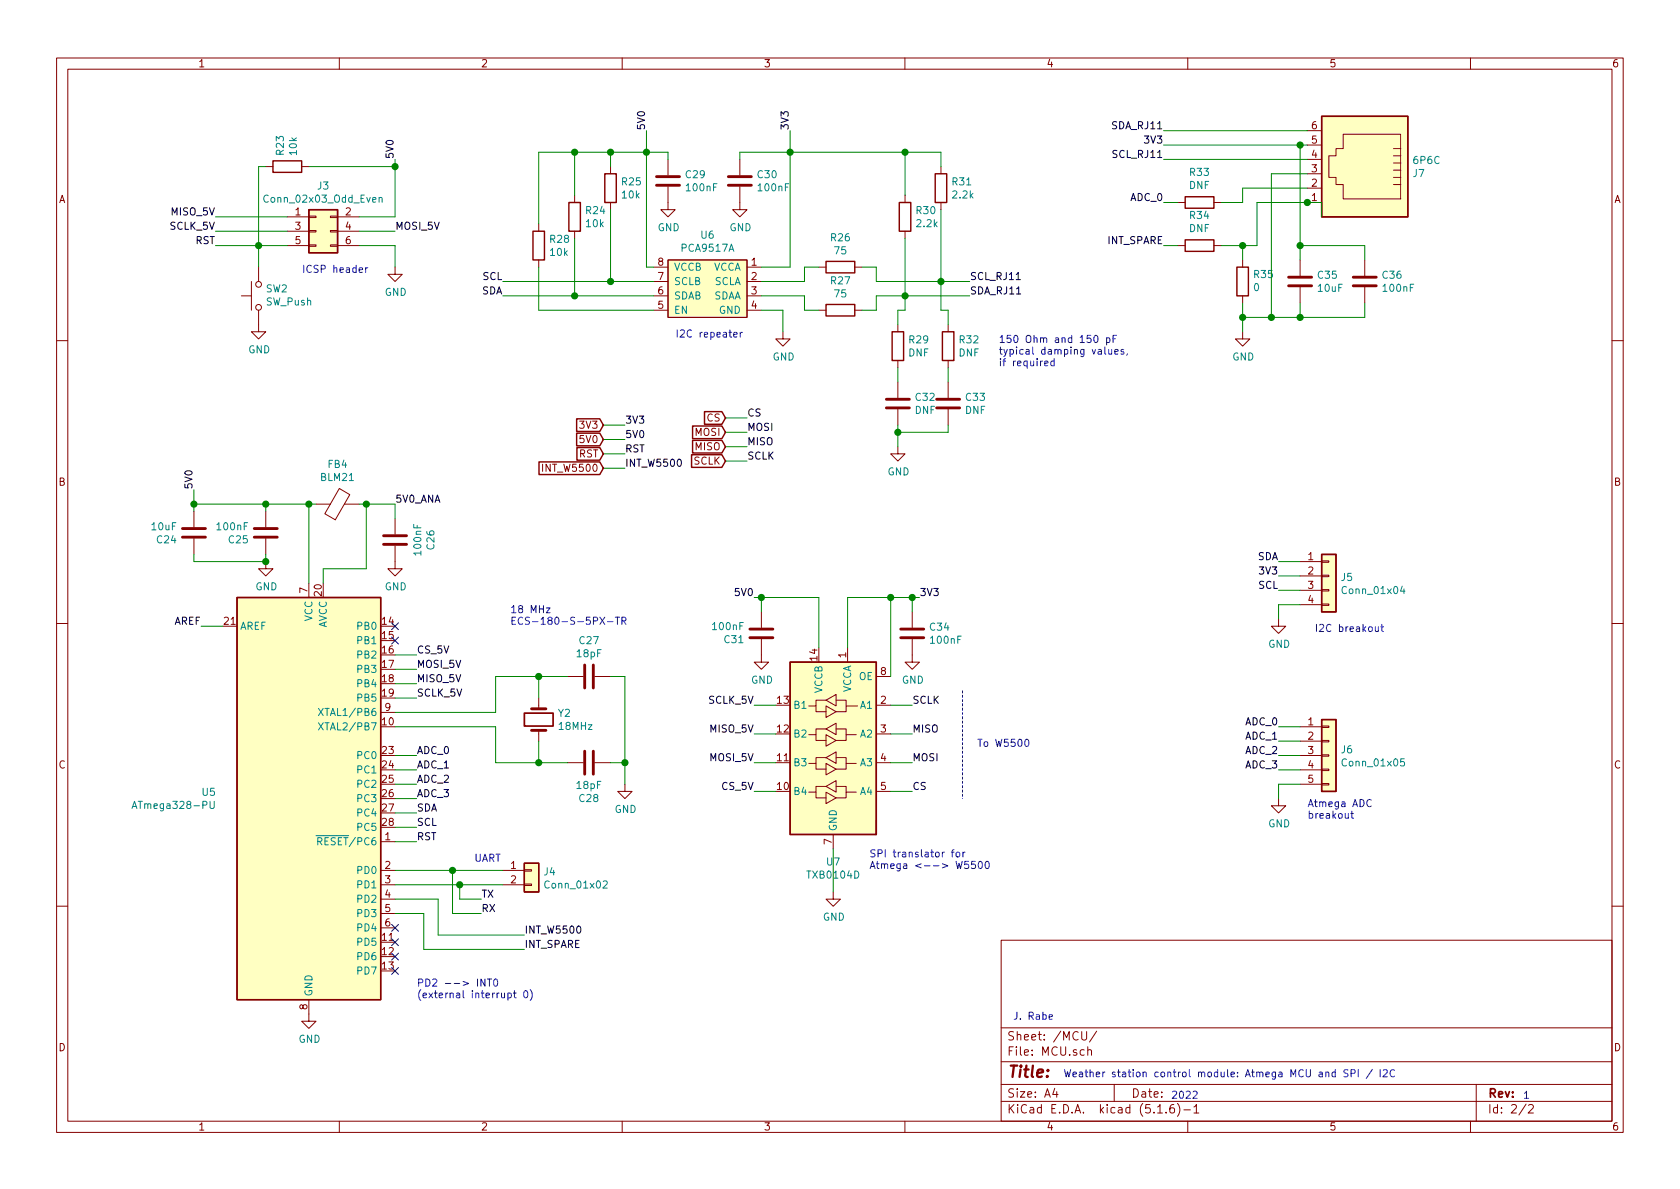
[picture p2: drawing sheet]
<svg xmlns="http://www.w3.org/2000/svg" width="297mm" height="210mm" viewBox="0 0 297 210" stroke-linecap="round" stroke-linejoin="round" font-family="sans-serif">
<g fill="none" stroke="#840000" stroke-width=".18">
<path d="M10 10.3h277v189.9h-277zM12 12.2h273v186.1h-273zM60 10.3v1.9M110 10.3v1.9M160 10.3v1.9M210 10.3v1.9M260 10.3v1.9M47 29.5h1.3M50.8 38.3h3.8M53.3 29.5h1.3M54.6 38.2h1.3v.3h-1.3zM58.4 38.2h1.3v.3h-1.3z"/>
<path d="M59.7 38.3h3.8M95.2 39.6v1.3M101.6 34.5v1.3M107.9 29.5v1.2M107.9 35.8v1.3M118.1 33v4.1h1.3l-1.3 1.2-1.3-1.2h1.3M118.1 28.2v2.8M130.8 33v4.1h1.3l-1.3 1.2-1.3-1.2h1.3M130.8 28.2v2.8M160 34.5v1.3M166.4 29.5v1.2M166.4 35.8v1.3"/>
<path d="M208.3 35.8h1.2M214.6 35.8h1.3M231.1 35.8h2.6M231.1 33.3h2.6M231.1 30.7h2.6M231.1 28.2h2.6M231.1 25.6h2.6M231.1 23.1h2.6M237.5 23.7h10.1v11.5h-10.1v-2.6h-1.3v-1.2h-1.3v-3.8h1.3v-1.3h1.3zM246.4 32.6h1.2M246.4 31.4h1.2M246.4 30.1h1.2"/>
<path d="M246.4 28.8h1.2M246.4 27.6h1.2M246.4 26.3h1.2M42.7 52.3h1.7M44.4 49.8v5.1M45.7 54.9v3.8h1.3l-1.3 1.2-1.3-1.2h1.3M45.7 47.2v2.6M50.8 40.9h3.8M50.8 43.4h3.8M54.6 43.3h1.3v.3h-1.3zM54.6 40.8h1.3v.2h-1.3zM58.4 43.3h1.3v.3h-1.3z"/>
<path d="M58.4 40.8h1.3v.2h-1.3zM59.7 40.9h3.8M59.7 43.4h3.8M69.8 47.2v1.3h1.3l-1.3 1.3-1.2-1.3h1.2M95.2 46v1.2M101.6 40.9v1.3M115.6 47.2h2.5M115.6 49.8h2.5M115.6 52.3h2.5M115.6 54.9h2.5M118.1 46h14v10.1h-14zM132.1 47.2h2.5"/>
<path d="M132.1 49.8h2.5M132.1 52.3h2.5M132.1 54.9h2.5M138.4 58.7v1.2h1.3l-1.3 1.3-1.2-1.3h1.2M144.8 47.2h1.2M144.8 54.9h1.2M151.1 47.2h1.3M151.1 54.9h1.3M158.7 57.4v1.3M160 40.9v1.3M167.6 57.4v1.3M208.3 43.4h1.2"/>
<path d="M214.6 43.4h1.3M219.7 58.7v1.2h1.3l-1.3 1.3-1.3-1.3h1.3M219.7 46v1.2M219.7 52.3v1.3M229.9 46v2.8M229.9 50.8v2.8M241.3 46v2.8M241.3 50.8v2.8M10 60.2h2M158.7 79v1.3h1.3l-1.3 1.2-1.2-1.2h1.2M158.7 63.7v1.3M158.7 67.6v2.8"/>
<path d="M158.7 72.4v2.8M167.6 63.7v1.3M167.6 67.6v2.8M167.6 72.4v2.8M285 60.2h2M34.3 90.4v2.8M34.3 95.2v2.8M47 99.3v1.3h1.3l-1.3 1.2-1.3-1.2h1.3M47 90.4v2.8M47 95.2v2.8M55.9 89.1h2.5M60 86.4l1.8 1.1-2.5 4.4-1.9-1z"/>
<path d="M60.9 89.1h2.6M69.8 96.5v4.1h1.3l-1.3 1.2-1.2-1.2h1.2M69.8 91.7v2.8M95.9 82.1v1.3M229.9 99.3h3.8M233.7 99.2h1.2v.2h-1.2zM10 110.3h2M54.6 103.1v2.6M100.3 119.6h2.8M105.2 119.6h2.7M134.6 113v4.1h1.3l-1.3 1.3-1.3-1.3h1.3M134.6 108.2v2.8"/>
<path d="M149.9 114.5v2.6M154.9 119.6h2.6M161.3 113v4.1h1.3l-1.3 1.3-1.3-1.3h1.3M161.3 108.2v2.8M226.1 109.5v1.2h1.2l-1.2 1.3-1.3-1.3h1.3M229.9 101.8h3.8M229.9 104.4h3.8M229.9 106.9h3.8M233.7 106.8h1.2v.3h-1.2zM233.7 104.3h1.2v.2h-1.2zM233.7 101.7h1.2v.3h-1.2zM285 110.3h2"/>
<path d="M67.3 126h2.5M95.2 123.4v1.9M95.2 129.2v1.9M100.3 134.9h2.8M105.2 134.9h2.7M110.5 138.7v1.2h1.3l-1.3 1.3-1.3-1.3h1.3M144.3 135v1h1.7M144.3 129.9v1h1.7M144.3 124.8v1.1h1.7M146 135l1.8 1-1.8 1zM146 129.9l1.8 1-1.8 1zM146 124.8l1.8 1.1-1.8 1z"/>
<path d="M146 139.1l1.8-1.1v2.1zM146 139.1h-1.7v1h-1.3M146 134l1.8-1v2zM146 134h-1.7v1h-1.3M146 128.9l1.8-1v2zM146 128.9h-1.7v1h-1.3M146 123.8l1.8-1v2zM146 123.8h-1.7v1h-1.3M147.8 139.1h1.8v1M147.8 134h1.8v1M147.8 128.9h1.8v1M147.8 123.8h1.8v1"/>
<path d="M151.4 135h-1.8v1h-1.8M151.4 129.9h-1.8v1h-1.8M151.6 124.8h-2v1.1h-1.8M154.9 134.9h2.6M154.9 124.7h2.6M154.9 129.8h2.6M154.9 139.9h2.6M229.9 128.5h3.8M229.9 131.1h3.8M229.9 133.6h3.8M229.9 136.1h3.8M229.9 138.7h3.8"/>
<path d="M233.7 138.6h1.2v.2h-1.2zM233.7 136h1.2v.3h-1.2zM233.7 130.9h1.2v.3h-1.2zM233.7 128.4h1.2v.2h-1.2zM233.7 133.5h1.2v.2h-1.2zM67.3 153.9h2.5M67.3 156.5h2.5M67.3 148.8h2.5M67.3 159h2.5M88.9 153.9h3.8M88.9 156.5h3.8M92.7 156.3h1.3v.3h-1.3z"/>
<path d="M92.7 153.8h1.3v.2h-1.3zM144.3 140.1v1h1.7M146 140.1l1.8 1-1.8 1zM147.3 157.7v1.3h1.3l-1.3 1.3-1.3-1.3h1.3M147.3 147.6v2.5M151.4 140.1h-1.8v1h-1.8M226.1 141.2v1.3h1.2l-1.2 1.3-1.3-1.3h1.3M10 160.2h2M54.6 176.8v3.8h1.3l-1.3 1.3-1.3-1.3h1.3M67.3 161.5h2.5M67.3 164.1h2.5M177 166.3h108v32h-108z"/>
<path d="M285 160.2h2M60 198.3v1.9M110 198.3v1.9M160 198.3v1.9M177 194.8h108M177 191.8h108M177 187.8h108M177 181.8h108M186.5 192.5l-.4 1h1M186.8 193v1M191.3 182.4v1.2l.3 .3h.2l.3-.3v-1.2M192.3 185.7h.1a.37 .37 0 0 1 .6 .1v.8"/>
<path d="M192.3 185.1v1.5M193.9 182.3l-1.3 2M197 191.8v3M204.7 196.8h.8M206.2 196.7v.1M207.5 195.3a.59 .59 0 0 0-.7 .7v.5l.2 .2 .4 .1 .2-.1 .1-.5-.2-.2-.4-.1-.3 .3M208.2 195.1a1.71 1.71 0 0 1 0 2.3M209.3 196.3h1.2M210 198.3v1.9M211.1 195.8l.4-.5v1.5M211.1 196.8h.9M260 198.3v1.9"/>
<path d="M261 191.8v6.5M269.8 195.2l-1.2 2M270.3 195.5l.2-.2h.3l.3 .5-.9 1h.9"/>
<circle cx="45.7" cy="54.4" r=".51"/>
<circle cx="45.7" cy="50.3" r=".51"/>
</g>
<g fill="none" stroke="#840000" stroke-width=".25">
<path d="M48.3 28.4h5v2.1h-5zM54.6 37.1h5.1v7.6h-5.1zM100.6 35.8h2v5.1h-2zM106.9 30.7h2.1v5.1h-2.1zM159 35.8h2v5.1h-2zM165.4 30.7h2v5.1h-2zM209.5 34.8h5.1v2h-5.1zM233.7 20.6h15.2v17.7h-15.2zM94.2 40.9h2.1v5.1h-2.1zM146 53.8h5.1v2.1h-5.1zM146 46.2h5.1v2.1h-5.1zM157.7 58.7h2.1v5h-2.1z"/>
<path d="M166.6 58.7h2.1v5h-2.1zM209.5 42.4h5.1v2h-5.1zM218.7 47.2h2v5.1h-2zM102 76.6h4l.7 1.1-.7 1.1h-4zM102 74.1h4l.7 1.1-.7 1.1h-4zM102 79.1h4l.7 1.2-.7 1.1h-4zM122.5 75.3h5.1l.7 1.1-.7 1.2h-5.1zM122.5 77.9h5.1l.7 1.1-.7 1.1h-5.1zM124.6 72.8h3l.7 1.1-.7 1.1h-3zM95.3 81.7h10.7l.7 1.1-.7 1.1h-10.7zM122.3 80.4h5.3l.7 1.1-.7 1.1h-5.3zM233.7 98h2.5v10.2h-2.5z"/>
<path d="M41.9 105.7h25.4v71.1h-25.4zM139.7 117.1h15.2v30.5h-15.2zM233.7 127.2h2.5v12.7h-2.5zM92.7 152.6h2.5v5.1h-2.5zM154.9 145v2.6z"/>
</g>
<g fill="#ffffc2" stroke="#ffffc2" stroke-width=".18">
<path d="M118.1 46h14v10.1h-14z"/>
<path d="M92.7 152.6h2.5v5.1h-2.5z"/>
<path d="M54.6 37.1h5.1v7.6h-5.1z"/>
<path d="M233.7 20.6h15.2v17.7h-15.2z"/>
<path d="M233.7 98h2.5v10.2h-2.5z"/>
<path d="M233.7 127.2h2.5v12.7h-2.5z"/>
<path d="M41.9 105.7h25.4v71.1h-25.4z"/>
<path d="M139.7 117.1h15.2v30.5h-15.2z"/>
</g>
<g fill="none" stroke="#008484" stroke-width=".18">
<path d="M67 35l.2-.1 .3 .1 .1 .8M67 34.9v.9M247.9 103.7l-.3 .8h.8M248.2 104.1v.9M56.3 127.8l.8 1.3M56.3 125.3l.8 1.2M57.1 127.8l-.8 1.3M57.1 125.3l-.8 1.2M248.3 134.2h-.6l-.1 .6 .2-.1h.4l.1 .6-.2 .2-.5-.2M23.3 143l.5-1.3 .4 1.3M23.5 142.6h.6M37.1 141.7v1l.3 .3 .3-.1 .2-.2v-1"/>
<path d="M55.9 147.8h1.2M56.2 148.8l.6-.1 .1-.1-.1-.3-.1-.2h-.5v1.3M56.5 148.8l.4 .6M106.7 155.9l.4-.1 .3 .3-.1 .2-.7 .7h.8"/>
</g>
<g fill="none" stroke="#840000" stroke-width=".51">
<path d="M116.1 32.8h4M116.1 31.2h4M128.8 32.8h4M128.8 31.2h4M227.8 50.5h4.1M227.8 49h4.1M239.3 50.5h4M239.3 49h4M156.7 72.1h4.1M156.7 70.6h4.1M165.6 72.1h4.1M165.6 70.6h4.1"/>
<path d="M32.3 95h4M32.3 93.5h4M45 95h4M45 93.5h4M67.8 94.7h4.1M67.8 96.3h4.1M103.4 117.6v4.1M104.9 117.6v4.1M132.6 111.2h4.1M132.6 112.8h4.1M159.3 111.2h4M159.3 112.8h4"/>
<path d="M94 125.3h2.5M94 129.2h2.5M103.4 132.8v4.1M104.9 132.8v4.1"/>
</g>
<path d="M92.7 126.1h5.1v2.3h-5.1z" fill="none" stroke="#840000" stroke-width=".3"/>
<path d="M170.2 122.2v19" fill="none" stroke="#0000c2" stroke-width=".18" stroke-dasharray=".4 .4"/>
<g fill="none" stroke="#008400" stroke-width=".18">
<path d="M38.1 38.3h12.7M47 29.5h-1.3v17.7M54.6 29.5h15.2M69.8 28.2v10.1h-6.3M101.6 26.9v7.6M107.9 26.9v2.6M107.9 37.1v12.7M114.3 23.1v24.1h1.3M118.1 28.2v-1.3h-22.9v12.7M130.8 28.2v-1.3h35.6v2.6M139.7 23.1v24.1h-5.1M160 26.9v7.6"/>
<path d="M166.4 37.1v17.8h1.2v2.5M205.7 25.6h25.4M205.7 35.8h2.6M205.7 23.1h25.4M205.7 28.2h25.4M229.9 25.6v20.4M231.1 33.3h-11.4v2.5h-3.8M231.1 30.7h-6.3v25.4M233.7 38.3v-2.5h-11.5v7.6h-6.3M38.1 43.4h12.7M38.1 40.9h12.7M63.5 43.4h6.3v3.8"/>
<path d="M63.5 40.9h6.3M88.9 49.8h26.7M88.9 52.3h26.7M95.2 47.2v7.7h20.4M101.6 42.2v10.1M134.6 54.9h3.8v3.8M134.6 52.3h7.6v2.6h2.6M144.8 47.2h-2.6v2.6h-7.6M152.4 47.2h2.5v2.6h16.5M160 42.2v12.7h-1.3v2.5M171.4 52.3h-16.5v2.6h-2.5M205.7 43.4h2.6"/>
<path d="M219.7 43.4v2.6M219.7 53.6v5.1M229.9 43.4h11.4v2.6M229.9 53.6v2.5M241.3 53.6v2.5h-21.6M106.7 77.7h3.8M106.7 75.2h3.8M128.3 79h3.8M128.3 76.4h3.8M128.3 73.9h3.8M158.7 65v2.6M158.7 75.2v3.8"/>
<path d="M167.6 75.2v1.2h-8.9M167.6 65v2.6M34.3 89.1h21.6M34.3 98v1.3h12.7v-1.3M34.3 86.6v3.8M47 89.1v1.3M54.6 89.1v14M63.5 89.1h6.3v2.6M64.8 89.1v11.5h-7.7v2.5M106.7 80.3h3.8M106.7 82.8h3.8M128.3 81.5h3.8"/>
<path d="M226.1 99.3h3.8M35.6 110.7h3.8M69.8 115.8h3.9M69.8 118.4h3.9M95.2 119.6v3.8M100.3 119.6h-12.7v6.4h-17.8M107.9 119.6h2.6v19.1M133.3 105.7h11.5v8.8M134.6 105.7v2.5M157.5 105.7v13.9M161.3 105.7v2.5M162.6 105.7h-12.7v8.8"/>
<path d="M226.1 104.4h3.8M226.1 101.8h3.8M229.9 106.9h-3.8v2.6M69.8 136.1h3.9M69.8 133.6h3.9M69.8 138.7h3.9M69.8 128.5h17.8v6.4h12.7M69.8 120.9h3.9M69.8 123.4h3.9M95.2 131.1v3.8M107.9 134.9h2.6M133.3 124.7h3.9"/>
<path d="M133.3 134.9h3.9M133.3 129.8h3.9M133.3 139.9h3.9M157.5 124.7h3.8M157.5 134.9h3.8M157.5 129.8h3.8M157.5 139.9h3.8M226.1 136.1h3.8M226.1 133.6h3.8M226.1 131.1h3.8M226.1 128.5h3.8M229.9 138.7h-3.8v2.5"/>
<path d="M69.8 141.2h3.9M69.8 159h7.7v6.3h15.2M69.8 156.5h19.1M69.8 153.9h19.1M69.8 148.8h3.9M69.8 146.3h3.9M69.8 143.8h3.9M80 153.9v7.6h5.1M81.3 156.5v2.5h3.8M147.3 150.1v7.6M69.8 161.5h5.1v6.4h17.8"/>
</g>
<path d="M179.7 49.4h.7" fill="none" stroke="#000" stroke-width=".18"/>
<g fill="none" stroke="#0000c2" stroke-width=".18">
<path d="M63.5 47.7l.6-.1v-.2l-.4-.1-.2 .2 .1 .6h.5M64.6 47.3v.9M65 47.3l-.4 .3M129.7 59.2l.6-.1v-.3h-.4l-.2 .1 .1 .7h.5M130.9 58.8v.8M131.2 58.8h-.2l-.1 .2M193.5 59.4l.2-.1a.67 .67 0 0 1 .4 .6 .67 .67 0 0 1-.4 .7l-.3-.5zM195.7 59.8l.3-.1 .2 .3-.1 .5h-.4M195.7 59.7v1.3M196.8 59.9h.4M197.4 59.3h-.6v1.3M184.7 64.3l.6-.1-.1-.3-.3-.1-.2 .2 .1 .6h.4"/>
<path d="M186.4 63.9l-.4-.1-.2 .3 .1 .5h.5M186.4 63.4v1.3M195.4 61.4v1.1l.1 .1M196 61.8l.1 .8h.3l.1-.1M196.5 61.8v.8M197.1 62.2l.6-.1-.1-.3h-.3l-.2 .2 .1 .6h.4M198.7 61.8h-.3l-.2 .2v.1l.5 .2v.3h-.5M199.3 62.6l-.1 .2M96.6 107.5h.7l-.7 .9h.7M106.1 109.1l.8 1.3M106.9 109.1l-.8 1.3M107.4 109.9h1"/>
<path d="M108.8 109.1h.7M109.2 109.1v1.3M110 109.8l.6-.1v-.4l-.2-.2h-.4v1.3M110.3 109.8l.4 .6M243.2 110.8v.8l.3 .1 .2-.1M243.7 110.8v.9M244.1 110.8h.5M244.3 110.4v1.1l.3 .2M181.3 130.9l.2-.2a.67 .67 0 0 1 .4 .7 .67 .67 0 0 1-.4 .6l-.3-.5zM168.2 150.7h.5M168.7 150.3l-.3 .1v1.1M169.1 150.8l.2-.1 .3 .1 .1 .5-.1 .2h-.3l-.2-.1z"/>
<path d="M170.3 150.7v.8M170.6 150.7h-.2l-.1 .2M171.2 152.3h-.6l-.1 .6 .2-.1 .5 .1v.6l-.2 .1-.5-.1M172.4 152.3h-.6v.6l.4-.1 .3 .3v.3l-.3 .2-.4-.1M173.1 152.4l.2-.1a.69 .69 0 0 1 .4 .7 .69 .69 0 0 1-.4 .6l-.2-.1-.1-.4zM174.3 152.4l.2-.1a.67 .67 0 0 1 .4 .7 .67 .67 0 0 1-.4 .6l-.3-.5zM238.8 143.9h.5M239 143.4v1.1l.3 .2M242.4 141.5a.6 .6 0 0 0-.8 .4 .6 .6 0 0 0 .6 .7l.2-.1M85.8 173.1v1.3l-.8-1.3v1.3M86.2 173.1h.7M86.5 173.1v1.3"/>
<path d="M87.4 173.2l.2-.1a.69 .69 0 0 1 .4 .7 .69 .69 0 0 1-.4 .6l-.3-.2v-.3zM89.8 175.7l.4-.1 .2 .2-.1 .6h-.5M90.8 175.6h.5M91 175.2v1.1l.3 .1M92.7 175.3l.2-.1a.67 .67 0 0 1 .4 .6 .67 .67 0 0 1-.4 .6l-.3-.4zM93.8 175a1.47 1.47 0 0 1 0 1.9M185.5 179.8l.6-.1-.1-.2-.3-.1-.2 .2v.6h.5M210.9 193.1l.5-.1 .3 .3-.1 .2-.7 .7h.8M236.1 189.6h-.4l-.2 .2 .1 .6h.5M236.1 189.1v1.3M238.3 189.2l-.5-.1-.1 .2v.3l.5 .3 .1 .3-.2 .2h-.5M238.9 189.8h.6v-.5l-.1-.2h-.5v1.3"/>
<path d="M240.2 189.1v1.3M242.6 189.1l-1 1.6M244 189.1v1.3M244.6 189.3l.5-.2 .2 .4-.1 .2-.7 .7h.8M246.6 189.3a.6 .6 0 0 0-.9 .4 .6 .6 0 0 0 .6 .7l.3-.1"/>
</g>
<g fill="#008400" stroke="#008400" stroke-width=".25">
<circle cx="101.6" cy="26.9" r=".51"/>
<circle cx="54.6" cy="89.1" r=".51"/>
<circle cx="219.7" cy="43.4" r=".51"/>
<circle cx="108" cy="49.8" r=".51"/>
<circle cx="34.3" cy="89.1" r=".51"/>
<circle cx="64.8" cy="89.1" r=".51"/>
<circle cx="160" cy="26.9" r=".51"/>
<circle cx="47" cy="89.1" r=".51"/>
<circle cx="158.8" cy="76.4" r=".51"/>
<circle cx="80" cy="153.9" r=".51"/>
<circle cx="81.3" cy="156.5" r=".51"/>
<circle cx="160" cy="52.3" r=".51"/>
<circle cx="166.4" cy="49.8" r=".51"/>
<circle cx="69.9" cy="29.5" r=".51"/>
<circle cx="45.7" cy="43.4" r=".51"/>
<circle cx="114.3" cy="26.9" r=".51"/>
<circle cx="139.7" cy="26.9" r=".51"/>
<circle cx="229.9" cy="25.6" r=".51"/>
<circle cx="229.9" cy="43.4" r=".51"/>
<circle cx="157.5" cy="105.7" r=".51"/>
<circle cx="110.5" cy="134.9" r=".51"/>
<circle cx="101.6" cy="52.3" r=".51"/>
<circle cx="219.7" cy="56.1" r=".51"/>
<circle cx="161.3" cy="105.7" r=".51"/>
<circle cx="108" cy="26.9" r=".51"/>
<circle cx="95.3" cy="134.9" r=".51"/>
<circle cx="231.1" cy="35.8" r=".51"/>
<circle cx="224.8" cy="56.1" r=".51"/>
<circle cx="134.6" cy="105.7" r=".51"/>
<circle cx="47" cy="99.3" r=".51"/>
<circle cx="229.9" cy="56.1" r=".51"/>
<circle cx="95.3" cy="119.6" r=".51"/>
</g>
<path d="M69.2 110.1l1.3 1.2M69.2 112.7l1.3 1.2M70.5 110.1l-1.3 1.2M70.5 112.7l-1.3 1.2M69.2 163.5l1.3 1.2M69.2 166l1.3 1.2M69.2 168.5l1.3 1.3M69.2 171.1l1.3 1.2M70.5 163.5l-1.3 1.2M70.5 166l-1.3 1.2M70.5 168.5l-1.3 1.3M70.5 171.1l-1.3 1.2" fill="none" stroke="#000084" stroke-width=".18"/>
<text font-size="2.8" fill="#840000" x="178" y="190.5">Title:</text>
<g font-size="2.1" fill="#840000">
<text x="178" y="184">Sheet: /MCU/</text>
<text x="178" y="186.7">File: MCU.sch</text>
<text x="178" y="196.9">KiCad E.D.A. kicad (5.1.6)-1</text>
<text x="178" y="194.1">Size: A4</text>
<text x="200" y="194.1">Date:</text>
<text x="263" y="194.1">Rev:</text>
<text x="263" y="196.9">Id: 2/2</text>
</g>
<g font-size="1.8" fill="#840000">
<text x="35" y="11.9">1</text>
<text x="85" y="11.9">2</text>
<text x="135" y="11.9">3</text>
<text x="185" y="11.9">4</text>
<text x="235" y="11.9">5</text>
<text x="285" y="11.9">6</text>
<text x="231.9" y="22.9">6</text>
<text x="231.9" y="27.9">4</text>
<text x="231.9" y="25.4">5</text>
<text x="10.4" y="35.9">A</text>
<text x="231.9" y="35.6">1</text>
<text x="231.9" y="33">2</text>
<text x="231.9" y="30.5">3</text>
<text x="285.4" y="35.9">A</text>
<text x="52.2" y="38.1">1</text>
<text x="52.2" y="40.6">3</text>
<text x="61.1" y="38.1">2</text>
<text x="61.1" y="40.6">4</text>
<text x="52.2" y="43.2">5</text>
<text x="61.1" y="43.2">6</text>
<text x="116.4" y="47">8</text>
<text x="132.9" y="47">1</text>
<text x="116.4" y="52.1">6</text>
<text x="116.4" y="49.5">7</text>
<text x="132.9" y="49.5">2</text>
<text x="132.9" y="52.1">3</text>
<text x="116.4" y="54.6">5</text>
<text x="132.9" y="54.6">4</text>
<text x="102.7" y="75.8">3V3</text>
<text x="123" y="77.1">MOSI</text>
<text x="125" y="74.5">CS</text>
<text x="96.4" y="83.4">INT_W5500</text>
<text x="102.4" y="80.9">RST</text>
<text x="102.7" y="78.4">5V0</text>
<text x="122.7" y="82.2">SCLK</text>
<text x="123" y="79.6">MISO</text>
<text x="10.4" y="85.9">B</text>
<text x="285.4" y="85.9">B</text>
<text x="231.3" y="99.1">1</text>
<text x="231.3" y="101.6">2</text>
<text x="54.4" y="104.9" transform="rotate(-90 54.4 104.9)">7</text>
<text x="56.9" y="105.4" transform="rotate(-90 56.9 105.4)">20</text>
<text x="231.3" y="104.1">3</text>
<text x="231.3" y="106.7">4</text>
<text x="39.7" y="110.5">21</text>
<text x="67.6" y="110.5">14</text>
<text x="67.6" y="113">15</text>
<text x="67.6" y="115.6">16</text>
<text x="67.6" y="118.1">17</text>
<text x="144.5" y="116.8" transform="rotate(-90 144.5 116.8)">14</text>
<text x="149.6" y="116.3" transform="rotate(-90 149.6 116.3)">1</text>
<text x="155.7" y="119.4">8</text>
<text x="67.6" y="120.6">18</text>
<text x="67.6" y="123.2">19</text>
<text x="68.1" y="125.7">9</text>
<text x="137.5" y="124.5">13</text>
<text x="155.7" y="124.5">2</text>
<text x="67.6" y="128.3">10</text>
<text x="137.5" y="129.5">12</text>
<text x="155.7" y="129.5">3</text>
<text x="231.3" y="128.3">1</text>
<text x="231.3" y="130.8">2</text>
<text x="10.4" y="135.9">C</text>
<text x="67.6" y="133.3">23</text>
<text x="67.6" y="135.9">24</text>
<text x="137.5" y="134.6">11</text>
<text x="155.7" y="134.6">4</text>
<text x="231.3" y="133.3">3</text>
<text x="231.3" y="135.9">4</text>
<text x="285.4" y="135.9">C</text>
<text x="67.6" y="138.4">25</text>
<text x="67.6" y="141">26</text>
<text x="67.6" y="143.5">27</text>
<text x="137.5" y="139.7">10</text>
<text x="155.7" y="139.7">5</text>
<text x="231.3" y="138.4">5</text>
<text x="67.6" y="146">28</text>
<text x="68.1" y="148.6">1</text>
<text x="147.1" y="149.3" transform="rotate(-90 147.1 149.3)">7</text>
<text x="68.1" y="153.7">2</text>
<text x="90.3" y="153.7">1</text>
<text x="68.1" y="156.2">3</text>
<text x="68.1" y="158.7">4</text>
<text x="68.1" y="161.3">5</text>
<text x="90.3" y="156.2">2</text>
<text x="67.6" y="166.4">11</text>
<text x="68.1" y="163.8">6</text>
<text x="67.6" y="168.9">12</text>
<text x="67.6" y="171.4">13</text>
<text x="54.4" y="178.5" transform="rotate(-90 54.4 178.5)">8</text>
<text x="10.4" y="185.9">D</text>
<text x="285.4" y="185.9">D</text>
<text x="35" y="199.9">1</text>
<text x="85" y="199.9">2</text>
<text x="135" y="199.9">3</text>
<text x="185" y="199.9">4</text>
<text x="235" y="199.9">5</text>
<text x="285" y="199.9">6</text>
</g>
<g font-size="1.8">
<text x="114" y="23.1" transform="rotate(-90 114 23.1)">5V0</text>
<text x="139.4" y="23.1" transform="rotate(-90 139.4 23.1)">3V3</text>
<text x="196.8" y="22.9">SDA_RJ11</text>
<text x="69.6" y="28.2" transform="rotate(-90 69.6 28.2)">5V0</text>
<text x="197" y="27.9">SCL_RJ11</text>
<text x="202.6" y="25.4">3V3</text>
<text x="199.9" y="35.6">ADC_0</text>
<text x="30.1" y="40.6">SCLK_5V</text>
<text x="30.4" y="38.1">MISO_5V</text>
<text x="69.8" y="40.6">MOSI_5V</text>
<text x="34.6" y="43.2">RST</text>
<text x="195.8" y="43.2">INT_SPARE</text>
<text x="85.2" y="52.1">SDA</text>
<text x="85.4" y="49.5">SCL</text>
<text x="171.4" y="49.5">SCL_RJ11</text>
<text x="171.4" y="52.1">SDA_RJ11</text>
<text x="110.5" y="74.9">3V3</text>
<text x="110.5" y="77.5">5V0</text>
<text x="132.1" y="76.2">MOSI</text>
<text x="132.1" y="73.7">CS</text>
<text x="110.5" y="82.5">INT_W5500</text>
<text x="110.5" y="80">RST</text>
<text x="132.1" y="81.3">SCLK</text>
<text x="132.1" y="78.7">MISO</text>
<text x="34" y="86.6" transform="rotate(-90 34 86.6)">5V0</text>
<text x="69.8" y="88.9">5V0_ANA</text>
<text x="222.3" y="99.1">SDA</text>
<text x="222.9" y="101.6">3V3</text>
<text x="130.2" y="105.4">5V0</text>
<text x="162.6" y="105.4">3V3</text>
<text x="222.5" y="104.1">SCL</text>
<text x="30.7" y="110.5">AREF</text>
<text x="73.7" y="115.6">CS_5V</text>
<text x="73.7" y="118.1">MOSI_5V</text>
<text x="73.7" y="123.2">SCLK_5V</text>
<text x="73.7" y="120.6">MISO_5V</text>
<text x="125.4" y="124.5">SCLK_5V</text>
<text x="161.3" y="124.5">SCLK</text>
<text x="125.7" y="129.5">MISO_5V</text>
<text x="161.3" y="129.5">MISO</text>
<text x="220.3" y="128.3">ADC_0</text>
<text x="220.3" y="130.8">ADC_1</text>
<text x="73.7" y="133.3">ADC_0</text>
<text x="73.7" y="135.9">ADC_1</text>
<text x="125.7" y="134.6">MOSI_5V</text>
<text x="161.3" y="134.6">MOSI</text>
<text x="220.3" y="133.3">ADC_2</text>
<text x="220.3" y="135.9">ADC_3</text>
<text x="73.7" y="143.5">SDA</text>
<text x="73.7" y="138.4">ADC_2</text>
<text x="73.7" y="141">ADC_3</text>
<text x="127.7" y="139.7">CS_5V</text>
<text x="161.3" y="139.7">CS</text>
<text x="73.7" y="148.6">RST</text>
<text x="73.7" y="146">SCL</text>
<text x="85.1" y="158.7">TX</text>
<text x="85.1" y="161.3">RX</text>
<text x="92.7" y="165.1">INT_W5500</text>
<text x="92.7" y="167.6">INT_SPARE</text>
</g>
<g font-size="1.8" fill="#008484">
<text x="50.2" y="27.4" transform="rotate(-90 50.2 27.4)">R23</text>
<text x="52.5" y="27.4" transform="rotate(-90 52.5 27.4)">10k</text>
<text x="250" y="29">6P6C</text>
<text x="47.1" y="35.8">Conn_02x03_Odd_Even</text>
<text x="56.2" y="33.5">J3</text>
<text x="110" y="32.8">R25</text>
<text x="110.1" y="35.1">10k</text>
<text x="121.3" y="31.5">C29</text>
<text x="121.5" y="33.8">100nF</text>
<text x="134" y="31.5">C30</text>
<text x="134.2" y="33.8">100nF</text>
<text x="168.4" y="32.8">R31</text>
<text x="168.5" y="35.1">2.2k</text>
<text x="210.3" y="33.4">DNF</text>
<text x="210.4" y="31.1">R33</text>
<text x="249.9" y="31.3">J7</text>
<text x="103.7" y="37.9">R24</text>
<text x="103.7" y="40.2">10k</text>
<text x="116.3" y="40.9">GND</text>
<text x="129" y="40.9">GND</text>
<text x="162.1" y="37.9">R30</text>
<text x="162.2" y="40.2">2.2k</text>
<text x="210.3" y="41">DNF</text>
<text x="210.4" y="38.7">R34</text>
<text x="97.3" y="42.9">R28</text>
<text x="97.4" y="45.3">10k</text>
<text x="119.1" y="47.9">VCCB</text>
<text x="120.6" y="44.5">PCA9517A</text>
<text x="124" y="42.2">U6</text>
<text x="126.1" y="47.9">VCCA</text>
<text x="147" y="42.7">R26</text>
<text x="147.6" y="45">75</text>
<text x="47" y="51.7">SW2</text>
<text x="68" y="52.3">GND</text>
<text x="119.1" y="53">SDAB</text>
<text x="119.1" y="50.4">SCLB</text>
<text x="126.1" y="53">SDAA</text>
<text x="126.2" y="50.4">SCLA</text>
<text x="147" y="50.3">R27</text>
<text x="147.6" y="52.6">75</text>
<text x="221.7" y="51.5">0</text>
<text x="221.8" y="49.2">R35</text>
<text x="233.1" y="49.3">C35</text>
<text x="233.1" y="51.6">10uF</text>
<text x="244.5" y="49.3">C36</text>
<text x="244.7" y="51.6">100nF</text>
<text x="47.1" y="54">SW_Push</text>
<text x="119.1" y="55.5">EN</text>
<text x="127.1" y="55.5">GND</text>
<text x="43.9" y="62.5">GND</text>
<text x="136.6" y="63.7">GND</text>
<text x="160.6" y="63">DNF</text>
<text x="160.8" y="60.7">R29</text>
<text x="169.5" y="63">DNF</text>
<text x="169.7" y="60.7">R32</text>
<text x="217.9" y="63.7">GND</text>
<text x="162" y="70.9">C32</text>
<text x="170.8" y="70.9">C33</text>
<text x="161.8" y="73.2">DNF</text>
<text x="170.7" y="73.2">DNF</text>
<text x="58" y="82.7">FB4</text>
<text x="56.8" y="85.1">BLM21</text>
<text x="156.9" y="84.1">GND</text>
<text x="26.9" y="93.8">10uF</text>
<text x="38.5" y="93.8">100nF</text>
<text x="27.8" y="96.1">C24</text>
<text x="40.5" y="96.1">C25</text>
<text x="74.5" y="98" transform="rotate(-90 74.5 98)">100nF</text>
<text x="76.8" y="97.1" transform="rotate(-90 76.8 97.1)">C26</text>
<text x="45.2" y="104.4">GND</text>
<text x="68" y="104.4">GND</text>
<text x="237.2" y="102.7">J5</text>
<text x="237.6" y="105">Conn_01x04</text>
<text x="42.4" y="111.4">AREF</text>
<text x="55.2" y="109.9" transform="rotate(-90 55.2 109.9)">VCC</text>
<text x="57.8" y="111.2" transform="rotate(-90 57.8 111.2)">AVCC</text>
<text x="63.4" y="111.4">PB0</text>
<text x="63.4" y="113.9">PB1</text>
<text x="102.5" y="113.9">C27</text>
<text x="126.1" y="111.4">100nF</text>
<text x="128.1" y="113.7">C31</text>
<text x="164.5" y="111.5">C34</text>
<text x="164.7" y="113.8">100nF</text>
<text x="63.4" y="116.5">PB2</text>
<text x="63.4" y="119">PB3</text>
<text x="102.1" y="116.2">18pF</text>
<text x="224.2" y="114.5">GND</text>
<text x="63.4" y="121.5">PB4</text>
<text x="63.4" y="124.1">PB5</text>
<text x="132.8" y="120.9">GND</text>
<text x="140.2" y="125.3">B1</text>
<text x="145.4" y="122.6" transform="rotate(-90 145.4 122.6)">VCCB</text>
<text x="150.5" y="122.6" transform="rotate(-90 150.5 122.6)">VCCA</text>
<text x="151.9" y="120.3">OE</text>
<text x="152.2" y="125.3">A1</text>
<text x="159.5" y="120.9">GND</text>
<text x="57.3" y="129.2">XTAL2/PB7</text>
<text x="57.3" y="126.6">XTAL1/PB6</text>
<text x="98.7" y="126.8">Y2</text>
<text x="99" y="129.1">18MHz</text>
<text x="140.2" y="130.4">B2</text>
<text x="152.2" y="130.4">A2</text>
<text x="63.4" y="134.2">PC0</text>
<text x="63.4" y="136.8">PC1</text>
<text x="140.2" y="135.5">B3</text>
<text x="152.2" y="135.5">A3</text>
<text x="237.2" y="133.2">J6</text>
<text x="237.6" y="135.5">Conn_01x05</text>
<text x="24.2" y="143">ATmega328-PU</text>
<text x="35.8" y="140.7">U5</text>
<text x="63.4" y="139.3">PC2</text>
<text x="63.4" y="141.9">PC3</text>
<text x="102.1" y="139.5">18pF</text>
<text x="102.5" y="141.8">C28</text>
<text x="108.7" y="143.8">GND</text>
<text x="140.2" y="140.6">B4</text>
<text x="152.2" y="140.6">A4</text>
<text x="57" y="149.5">RESET/PC6</text>
<text x="63.4" y="144.4">PC4</text>
<text x="63.4" y="146.9">PC5</text>
<text x="148" y="147.1" transform="rotate(-90 148 147.1)">GND</text>
<text x="224.2" y="146.3">GND</text>
<text x="63.4" y="154.6">PD0</text>
<text x="96.2" y="154.8">J4</text>
<text x="143" y="155.4">TXB0104D</text>
<text x="146.2" y="153.1">U7</text>
<text x="63.4" y="157.1">PD1</text>
<text x="63.4" y="159.6">PD2</text>
<text x="96.6" y="157.1">Conn_01x02</text>
<text x="63.4" y="167.3">PD5</text>
<text x="63.4" y="162.2">PD3</text>
<text x="63.4" y="164.7">PD4</text>
<text x="145.5" y="162.8">GND</text>
<text x="63.4" y="169.8">PD6</text>
<text x="63.4" y="172.3">PD7</text>
<text x="55.2" y="176.3" transform="rotate(-90 55.2 176.3)">GND</text>
<text x="52.8" y="184.4">GND</text>
</g>
<g font-size="1.8" fill="#0000c2">
<text x="53.3" y="48.3">ICSP header</text>
<text x="119.4" y="59.7">I2C repeater</text>
<text x="176.5" y="60.6">150 Ohm and 150 pF</text>
<text x="176.5" y="62.7">typical damping values,</text>
<text x="176.5" y="64.8">if required</text>
<text x="90.2" y="108.4">18 MHz</text>
<text x="90.2" y="110.5">ECS-180-S-5PX-TR</text>
<text x="232.4" y="111.8">I2C breakout</text>
<text x="172.7" y="132.1">To W5500</text>
<text x="231.1" y="142.7">Atmega ADC</text>
<text x="231.1" y="144.8">breakout</text>
<text x="83.8" y="152.4">UART</text>
<text x="153.7" y="151.6">SPI translator for</text>
<text x="153.7" y="153.7">Atmega &lt;--&gt; W5500</text>
<text x="73.7" y="174.5">PD2 --&gt; INT0</text>
<text x="73.7" y="176.5">(external interrupt 0)</text>
<text x="179.1" y="180.3">J. Rabe</text>
<text x="188" y="190.5">Weather station control module: Atmega MCU and SPI / I2C</text>
<text x="207" y="194.3">2022</text>
<text x="269.2" y="194.3">1</text>
</g>
</svg>
